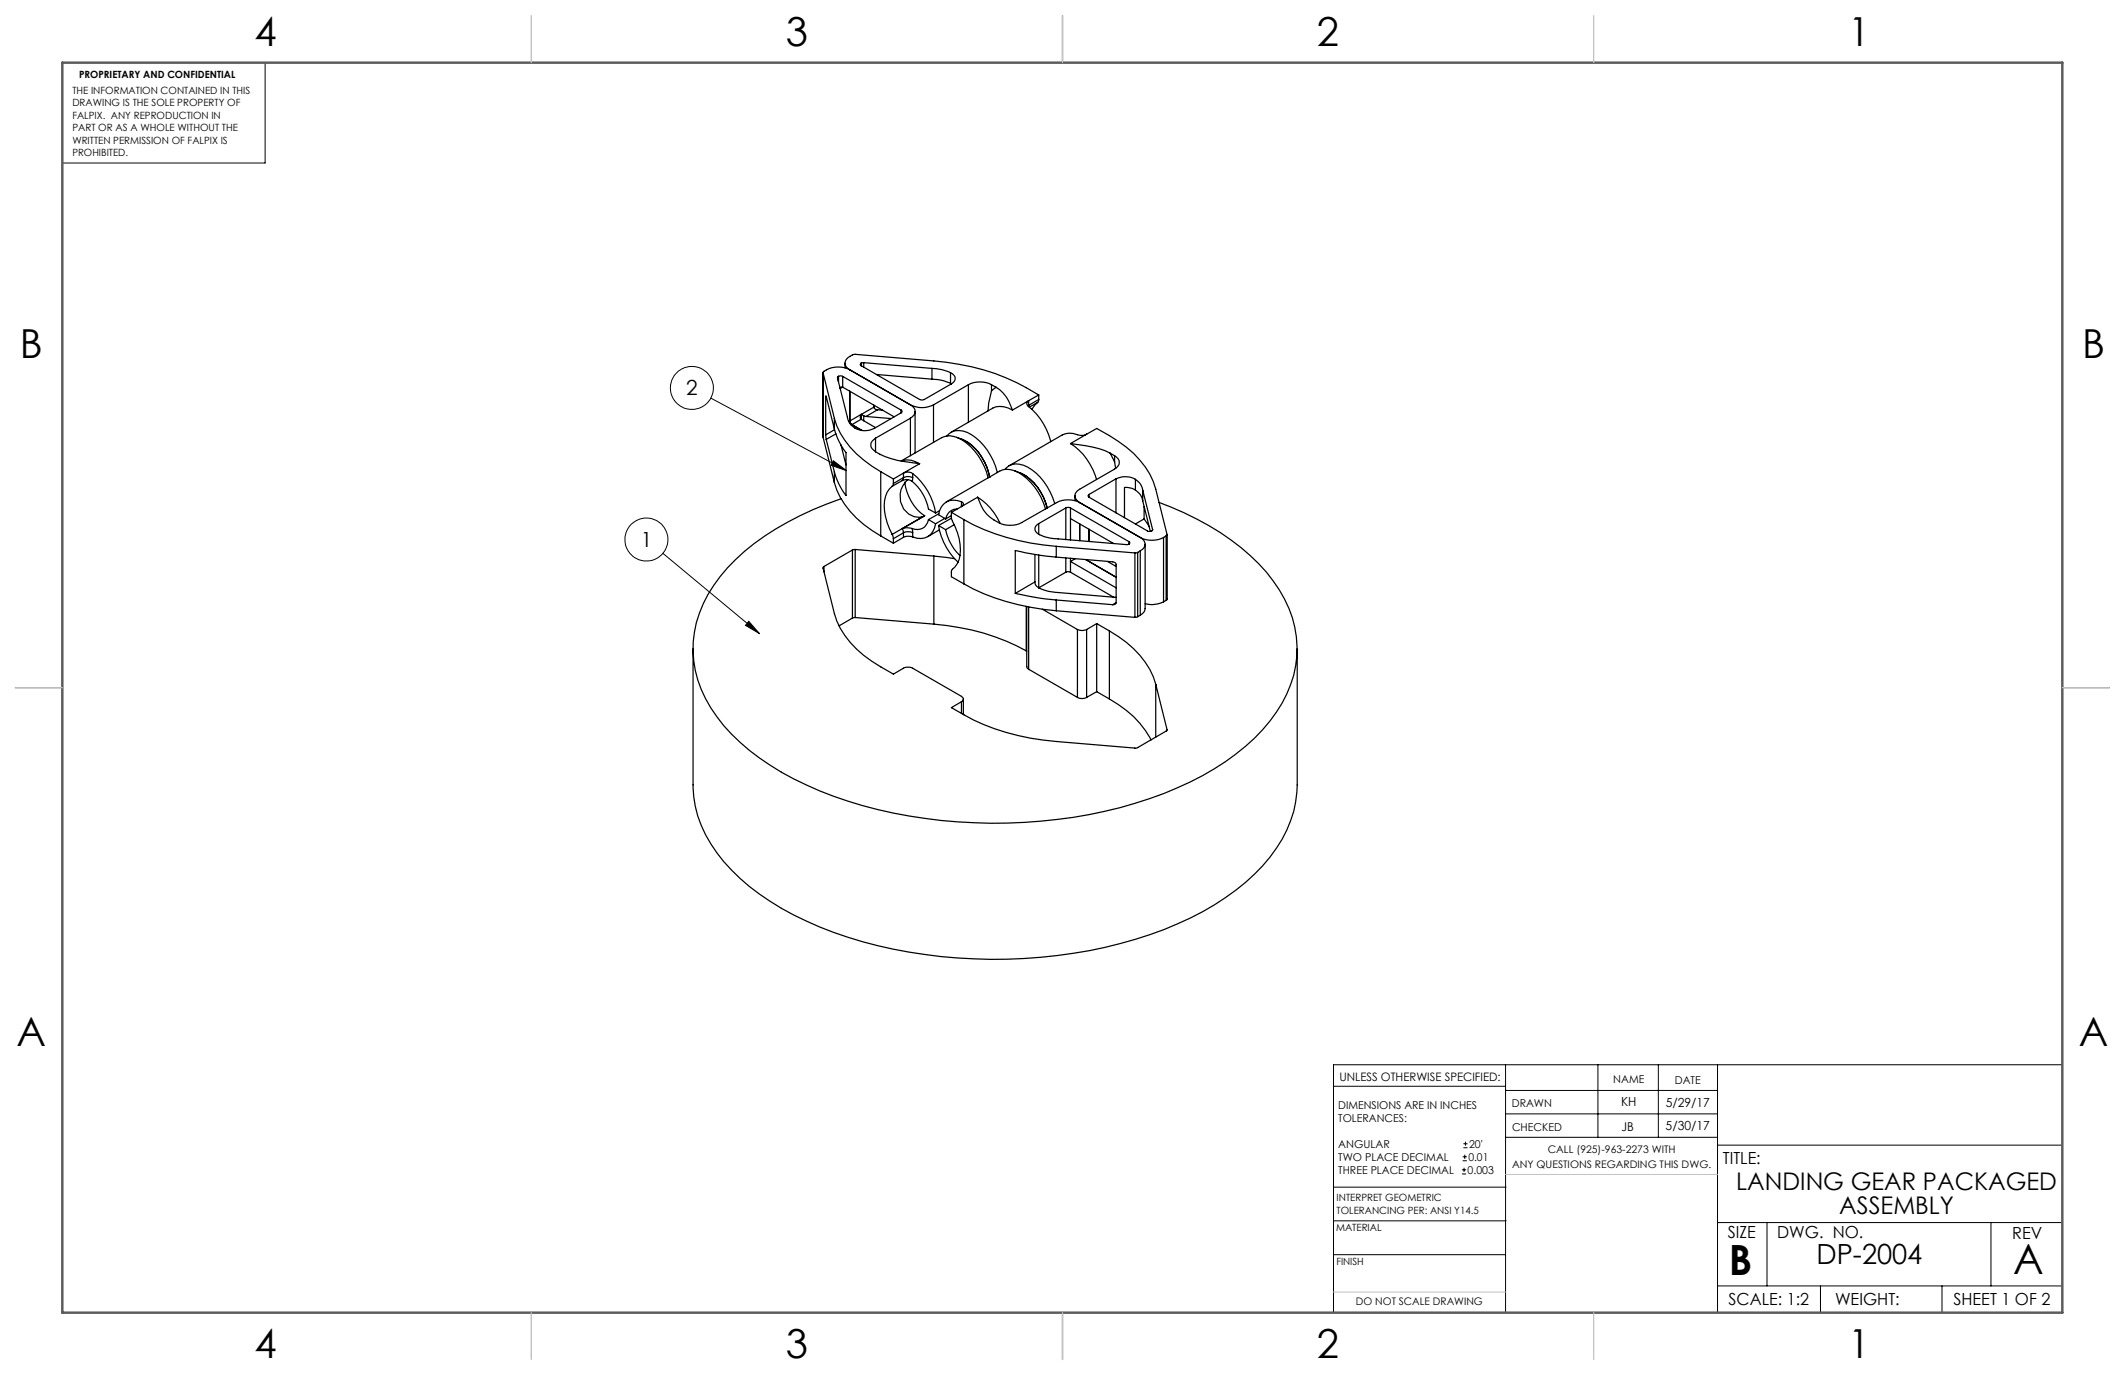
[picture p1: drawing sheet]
<svg xmlns="http://www.w3.org/2000/svg" width="432mm" height="279mm" viewBox="0 0 432 279" stroke-linecap="round" stroke-linejoin="round" font-family="sans-serif">
<g fill="none" stroke="#000" stroke-width=".2">
<path d="M53.9 12.7v20.4h-41.2M144.4 80.9l27.6 14.7M169.3 93.6l2.7 2-3.1-1.1zM134.7 112.4l19.6 16.4M152.2 126.3l2.1 2.5-2.8-1.7zM305.9 216.4v50.3M324.7 216.4v14.7M337 216.4v14.7M349 216.4v50.3M419.1 216.4h-148.1v50.3M271 220.7h34.9M297.1 238.5h.8"/>
<path d="M297.1 237.7h.8M297.2 235.9h.9M297.2 235.1h.9M297.4 233.2h.8M297.4 232.4h.8M297.5 237.3v.8M297.6 234.6v.9M297.8 232v.8M305.9 231.1h43.1M305.9 226.3h43.1M305.9 221.6h43.1M349 232.7h70.1"/>
<path d="M271 255h34.9M271 248.1h35M271 241.2h35M349 248.4h70.1M359.1 248.4v12.9M404.6 248.4v12.9M349 261.3h70.1M369.9 261.3v5.4M394.6 261.3v5.4"/>
<circle cx="140.6" cy="78.8" r="4.4"/>
<circle cx="131.3" cy="109.6" r="4.4"/>
</g>
<path d="M215.9 3.2v9.5M3.1 139.7h9.6M419.1 139.7h9.5M215.9 266.7v9.6" fill="none" stroke="#5c5c5c" stroke-width=".25"/>
<path d="M12.7 12.7h406.4v254h-406.4z" fill="none" stroke="#5c5c5c" stroke-width=".5"/>
<path d="M305.9 238.7h43.1M271 262.5h34.9" fill="none" stroke="#c0c0c0" stroke-width=".2"/>
<path d="M108 3.2v9.5M215.9 3.2v9.5M323.8 3.2v9.5M3.1 139.7h9.6M419.1 139.7h9.5M108 266.7v9.6M215.9 266.7v9.6M323.8 266.7v9.6" fill="none" stroke="#c0c0c0" stroke-width=".25"/>
<path d="M169.3 93.6l2.7 2-3.1-1.1zM152.2 126.3l2.1 2.5-2.8-1.7z" fill="#000"/>
<g fill="none" stroke="#000" stroke-width=".25">
<path d="M167.2 75.7l.1 13.2M170.4 76.5l-.2 .3 2 8a3.6 3.6 0 0 0 5.4 2.3l5.5-3.2M170.4 76.5h.1M170.4 76.5v1M170.4 76.5l.3-.1 .5 .1M171.2 78.7l-.5 .1M171.2 76.5l11.9 6.8M171.2 78.7l10.5 6M171.2 76.5v2.2M171.2 78.7l-.5 .3M171.7 73.8v1M172.7 75.1a4.7 4.7 0 0 0-5.5 .6l2.3 9.3"/>
<path d="M172.7 75.1a1.43 1.43 0 0 1-1-1.3 1.43 1.43 0 0 1 1-1.4l.6-.3 .5-.1 16 1.3a45.5 45.5 0 0 1 21.3 7M172.7 75.1l12.3 7.2M172.7 79.5v6M175 73.8a.26 .26 0 0 0-.2 .2 .26 .26 0 0 0 .2 .3M175 74.3l12.2 7 .6-.1 5.5-3.2M175 73.8h.1M175 73.8v.5M175.5 73.7l-.5 .1M175.5 73.7l13.9 1.2M175.5 73.7v.9M178.1 76.1l11.3 .9M189.4 74.9a8.7 8.7 0 0 1 3.7 .8"/>
<path d="M189.4 77a9.5 9.5 0 0 1 3.7 .9M189.4 74.9v2.1M193.1 75.7a1.17 1.17 0 0 1 1 1.1 1.17 1.17 0 0 1-.8 1.2M193.1 75.7v2.2M193.1 77.9l.2 .1M196.8 78.2a5.2 5.2 0 0 1 4.7 0M196.8 78.2l-7.1 4.1M196.8 78.2v7.6M201.5 79.4l-.6 2.5-.1 1.6M201.5 78.2l.9 .5M201.5 78.2v1.2M202.4 78.7a7.7 7.7 0 0 1 3.3 4.6"/>
<path d="M202.4 78.7l-.9 .7M167.2 88.8l.1 .1M167.3 88.9l2.2 9.2M167.8 88.4l.1 .9M167.8 80.6v7.8M167.9 80.6l-.1-.2v.2M167.9 89.3l1.6 6.6M167.9 80.6l1.6 6.6M167.9 80.6h-.1M169.5 85a17.3 17.3 0 0 0 7.7 9.7l1.8 1.1M169.5 87.2a13.4 13.4 0 0 0 2.4 4.8v8.7a13.4 13.4 0 0 1-2.4-4.8M169.5 98.1a18.7 18.7 0 0 0 9.5 10.8"/>
<path d="M169.5 85v2.2M169.5 95.9v2.2M169.6 87.3l-1.8 1.1M169.9 88.2l-2 1.1M170.9 90.4l1 4.1M172.7 85.5l.4 .8M172.7 85.5l.1 .5 .3 .3M172.7 85.5l-.2 .2M173.1 86.3l2.1 1.2M173.1 86.3l-.1 .1M175 84.2a.76 .76 0 0 0 0 1M175 85.2l-1.9 1.1"/>
<path d="M175 85.2l2.9 1.7M175 84.2l-2.3 1.3M175 84.2v1M175 84.2l.5 .3M175.5 84.5l.5 .1M175.5 84.5v1M176 84.6l5.1 .5M177.6 82.7l.1 .3 .6 .3M177.6 82.7l-2.6 1.5M177.6 82.3v.4M177.9 89a1.47 1.47 0 0 0-.9 1.4 1.47 1.47 0 0 0 .9 1.4M177.9 91.8a14.3 14.3 0 0 0 6 2l3 .4"/>
<path d="M177.9 89v2.8M178.3 83.3l-2.3 1.3M178.3 83.3l1.1 .1M179 95.8l2.5 1.5M179 95.8v13.1M181.3 98.8a5.4 5.4 0 0 0-1.6 5.1 13.4 13.4 0 0 0 1.6 4.7M181.5 98.2l-.2 .6M181.5 97.3v.9M183.1 83.3a.29 .29 0 0 1 .2 .3 .29 .29 0 0 1-.2 .3M183.1 83.3v.6M183.1 93.7l8.2-4.8a4 4 0 0 1 4.2 .5 12.5 12.5 0 0 1 5.3 7.7M183.2 93.7a3.8 3.8 0 0 1 3.7 .5"/>
<path d="M183.3 97.6a2.05 2.05 0 0 1 2 .2M183.3 97.6l-2 1.2M183.6 96.1a1.79 1.79 0 0 1 1.9 .1M183.6 97l-.3 .6M183.6 97a2.17 2.17 0 0 1 1.9 0M183.6 96.1l-2.1 1.2M183.6 96.1v.9M183.6 97l-2.1 1.2M183.9 98a9.6 9.6 0 0 0 4 6.8M184.5 97.5a4.4 4.4 0 0 0 1.2 7.5l1.1 .1 .8-.1M185 82.3a1.44 1.44 0 0 1 .9 1.3 1.44 1.44 0 0 1-.9 1.4M185 82.3a5.2 5.2 0 0 0 4.7 0"/>
<path d="M185 85l-7.1 4M185 85v7.6M185.3 97.8a9.7 9.7 0 0 1 3.4 5.6l1.4 .8M185.5 96.2a12.9 12.9 0 0 1 4.6 8M185.5 97l-.2 .8M185.5 96.2v.8M185.9 83.6v8.4M186.9 94.2l-3.3 1.9M189.7 82.3v7.6M192.4 88.6a3.3 3.3 0 0 1 4.2-.7 12.4 12.4 0 0 1 6.1 8.1M194.4 88.9a10 10 0 0 1 6.7 8.1M204.2 95.4a3.4 3.4 0 0 1 4.6-.5 12.4 12.4 0 0 1 5.5 7.4"/>
<path d="M205.7 83.3a4.3 4.3 0 0 0-4-.4l-8.4 4.9M206.2 95.7a10 10 0 0 1 6.6 7.5M209 81.4a.66 .66 0 0 0-.4 .6 .66 .66 0 0 0 .4 .6M209 82.6a13.2 13.2 0 0 1 4.5 7.1M209 82.4v.2M209 81.4l-3.3 1.9M209 81.4v1M209 82.4l-.1 .1M210.9 81.8l-1.2 1.4M210.9 81.8l-1.7 .9M211.1 81.2l-.2 .6M211.1 80.3l-2.1 1.1"/>
<path d="M211.1 81.2l-2.1 1.2M211.1 80.3v.9M217.5 90.1a23.4 23.4 0 0 1 8.1 2M217.5 90.1a12.8 12.8 0 0 1 5.3 7.3M220.8 88.2l2-1.1a24.8 24.8 0 0 1 10.8 9.2l1.2 3.1 2.4 9.2-.2 .3M220.8 88.2a3.1 3.1 0 0 1-2.7-.1l-.8-.1-1.4 .4-10.9 6.3M220.8 88.2l-3.3 1.9M225.6 92.1l.9 1.8M225.6 92.1l.9 .5M226.5 92.6a1.44 1.44 0 0 1 .9 1.4 1.44 1.44 0 0 1-.9 1.3l-7.1 4.1a1.44 1.44 0 0 0-1 1.4 1.44 1.44 0 0 0 1 1.3M226.5 93.9l.2 1.2M226.5 92.6v1.3"/>
<path d="M226.8 97.3a4.3 4.3 0 0 1 3.9 .1M226.8 97.3l-5.5 3.2M226.8 97.3v6.9M230.7 97.4a3 3 0 0 1 1.5 2.2M230.7 99.6a3 3 0 0 1 1.5 2.2M230.7 99.6a3.6 3.6 0 0 0-2.2-.5v6.1M230.7 97.4v2.2M232.2 99.6l2 8M232.2 99.6v2.2M167.4 115.1l-.2 .3 2.3 9.3a18.7 18.7 0 0 0 9.5 10.8l2.5 1.5 2.1-1.2a2.17 2.17 0 0 1 1.9 0l9.9 5.7a.58 .58 0 0 1 .4 .5 .58 .58 0 0 1-.4 .6M167.4 115.1v1.1M170.9 101.4a58.9 58.9 0 0 0-21.4 12.3 26.2 26.2 0 0 0-8.6 16.7 23.4 23.4 0 0 0 6.1 17 50.4 50.4 0 0 0 19.5 13.3 99.9 99.9 0 0 0 54.8 4.8 74 74 0 0 0 27.7-10.7 35.2 35.2 0 0 0 12.5-13.8 21.8 21.8 0 0 0-2.8-22.9 45.3 45.3 0 0 0-18.1-13.9l-5.1-2.1"/>
<path d="M173.2 111.8l-5.8 3.3M173.2 111.8v13.8M173.8 111.7l-.6 .1M173.8 111.7l16 1.3M173.8 111.7v13.8M179 108.9l2.5 1.5M181.3 108.6l.2 .9M181.5 109.5v.9M183.3 107.4l.3 .9M183.6 108.3a2.17 2.17 0 0 1 1.9 0M183.6 108.3v.9M183.6 108.3l-2.1 1.2"/>
<path d="M183.6 109.2l-2.1 1.2M185.3 107.4l-1.3-.2-.7 .2M185.3 107.4l.2 .9M185.5 109.1l-1.3-.1-.6 .2M185.5 108.3v.8M187.6 105l-6.3 3.6M187.9 104.8l-4.6 2.6M187.9 104.8l-.3 .2M188.7 105.6a2.33 2.33 0 0 1-3.4 1.8M188.7 105.6l1.4 .8M189.8 113l4.2 .5M189.8 113v13.8"/>
<path d="M190.1 106.4a3.2 3.2 0 0 1-4.6 2.7M190.7 106.8a13 13 0 0 0 4 7.4M190.7 106.8l1.5 .8M190.8 104.4l-2.1 1.2M190.9 107.7l-2.4 1.3M190.9 103.8l-.8 .4M192 105.3l-1.9 1.1M192.2 107.6a9.9 9.9 0 0 0 2.9 5.3M192.3 102l10.8-6.3a4.4 4.4 0 0 1 4.7 .9 12.8 12.8 0 0 1 4.6 6.8M193.3 104.1l.1 1.5a12.2 12.2 0 0 1 1.5 8.1 4.6 4.6 0 0 1-1.4 2.1l-.2 .3v1.1l2.6 1.4M193.3 104.1l2.6 1.5M193.3 105.3l-2.6 1.5"/>
<path d="M193.3 104.8l-1.1 .6M193.9 106.6l-1.7 1M194.5 103.4a2.33 2.33 0 0 0-2.3 2M195.4 102l.2 .1a.54 .54 0 0 1-.2 .8M195.4 102a3.2 3.2 0 0 0-4.7 2.6l1.5 .8M195.4 102.8v.1M195.4 102.9l-2.1 1.2M195.4 102v.8M195.4 102.8l.1 .1M195.9 105.6a45.3 45.3 0 0 0 18.7 5.4M195.9 118.6a46 46 0 0 0 18.7 5.5M195.9 105.6v13"/>
<path d="M198.6 101a7.4 7.4 0 0 0 6.6 5.8 4.5 4.5 0 0 0 2.4-.6l7.1-4.1a5.2 5.2 0 0 1 4.7 0M198.6 101a12 12 0 0 1 4.6 5.4M198.6 101l-3.2 1.9M210.3 118.3a1.59 1.59 0 0 0 1.4 1.4l1.3 .5 1.5 .2 12.3 1M210.3 118.3l-4 2.3M210.3 112.7v5.6M211.1 106.4a1.17 1.17 0 0 0-.8 1.2 1.17 1.17 0 0 0 .9 1.1 9.5 9.5 0 0 0 3.8 .8l13.9 1.2 .5-.1M211.1 112.8v6.7l5.5-3.2M211.1 106.4v2.1M214.6 113.2l11.6 1a.55 .55 0 0 1 .6 .5v7.7M214.6 113.2l-3.1-.3-5.2-1v8.7M214.6 111l16 1.4"/>
<path d="M214.6 111v2.2M216.6 103.2l.4-.1 .5 .1M216.6 116.3l.3-.1 .6 .1M216.6 103.2l-5.5 3.2M216.6 103.2v6.4M216.6 113.4v2.9M217.5 103.2l11.9 6.9M217.5 103.2v6.5M217.5 113.5v2.8M217.5 105.4l8.8 5.1M217.5 116.3l8.8 5.1M218.4 100.8v.9"/>
<path d="M218.5 113.5l-1 .6 9.3 5.4M219.4 102.1l12.3 7.1M219.4 106.5v3.4M220.6 113.7l6.2 3.6M221.3 100.5a.29 .29 0 0 0-.2 .3 .29 .29 0 0 0 .2 .2M221.3 101l11.9 6.9a.68 .68 0 0 0 1-.3M221.3 100.5v.5M221.3 107.6v2.4M225 114.1l1.8 1M229.4 110.1a.26 .26 0 0 1 .2 .2 .26 .26 0 0 1-.2 .3M229.4 110.1v.5M230.6 112.4v13"/>
<path d="M231.2 112.3l-.6 .1M231.2 112.3v13M231.7 109.2a1.43 1.43 0 0 1 1 1.4 1.43 1.43 0 0 1-1 1.3M231.7 109.2a5.2 5.2 0 0 0 4.7 0M231.7 111.9l-.5 .4M231.7 111.9v13.1M232.2 101.8l1.6 6.2M232.5 105.4l1 1.6M232.5 105.4l-1.8 1.1M232.5 102.9v2.5M232.7 110.6v13a1.65 1.65 0 0 1-1 1.4M234.2 107.6v.1"/>
<path d="M236.4 109.2v13.1M237 108.9l-.6 .3M237 108.9v13.1M237.2 108.7v13l-.2 .3M140.8 131.8v27.7a22.6 22.6 0 0 0 4.9 13.8 44.8 44.8 0 0 0 18.1 13.8 93 93 0 0 0 40.9 7.8 91.2 91.2 0 0 0 37.2-8.4 46.6 46.6 0 0 0 16.2-12.3 24 24 0 0 0 5.5-14.7v-27.7M173.2 125.6l-2.7 1.6M173.8 125.5l-.6 .1M173.8 125.5l16 1.3M189.8 126.8a45.3 45.3 0 0 1 18.7 5.5M206.3 120.6l5.2 1 3.1 .3M208.5 132.3h.1M208.5 123.2v9.1"/>
<path d="M208.6 123.3v12.2l.4 .5M209 123.3v12.7M209 136l9.9 5.7M211.8 123.8l7.1 4.1M214.6 121.9v2.2M214.6 124.1l16 1.3M214.6 121.9l11.5 1M218.9 127.9a2.17 2.17 0 0 0 1.9 0M218.9 127.9v13.8M220.8 127.9v13.8M222.8 126.7l2.6 1.5M222.8 126.7l-2 1.2"/>
<path d="M222.8 126.7v13.8M225.4 128.2a18.7 18.7 0 0 1 9.4 10.8M225.4 128.2v13.8M226.8 122.4a.54 .54 0 0 1-.7 .5M226.8 122.4l-.7 .5M231.2 125.3l-.6 .1M231.7 125l-.5 .3M234.8 139l2.3 9.2M234.8 139v10.8M236.4 122.3l-1.1 .4a5 5 0 0 1-2.6 0M237 122l-.6 .3M195.4 142.6l-2.1 1.2a45.1 45.1 0 0 0 21.3 6.9l16.2 1.3 6.2-3.4 .1-.4"/>
<path d="M195.4 142.6v2.4M195.8 142.1v3.1M218.9 141.7a1.89 1.89 0 0 0 1.9 0M222.8 140.5l-2 1.2M222.8 140.5l2.6 1.5M225.4 142a20.1 20.1 0 0 1 8.5 8.4M237.1 148.2v.1"/>
</g>
<g font-size="8.5">
<text x="351.3" y="259">B</text>
<text x="409.1" y="258.9">A</text>
</g>
<g font-size="8.1">
<text x="51.7" y="9.3">4</text>
<text x="159.7" y="9.3">3</text>
<text x="267.6" y="9.3">2</text>
<text x="375.6" y="9.3">1</text>
<text x="4" y="72.8">B</text>
<text x="423.1" y="72.8">B</text>
<text x="3.3" y="212.5">A</text>
<text x="422.4" y="212.5">A</text>
<text x="51.7" y="276">4</text>
<text x="159.7" y="276">3</text>
<text x="267.6" y="276">2</text>
<text x="375.6" y="276">1</text>
</g>
<text font-size="5.6" x="369.1" y="256.8">DP-2004</text>
<g font-size="4.9">
<text x="352.8" y="241.7">LANDING GEAR PACKAGED</text>
<text x="373.7" y="246.7">ASSEMBLY</text>
</g>
<g font-size="4.2">
<text x="139.4" y="80.4">2</text>
<text x="130.2" y="111.2">1</text>
</g>
<g font-size="3.4">
<text x="350.1" y="236.5">TITLE:</text>
<text x="351.1" y="251.6">SIZE</text>
<text x="361.1" y="251.6">DWG. NO.</text>
<text x="408.9" y="251.7">REV</text>
<text x="351.2" y="265.2">SCALE: 1:2</text>
<text x="372.9" y="265.2">WEIGHT:</text>
<text x="396.9" y="265.2">SHEET 1 OF 2</text>
</g>
<g font-size="2.5">
<text x="329.4" y="224.8">KH</text>
<text x="338.5" y="224.9">5/29/17</text>
<text x="329.5" y="229.7">JB</text>
<text x="338.5" y="229.7">5/30/17</text>
</g>
<text font-size="2.4" x="272.2" y="219.7">UNLESS OTHERWISE SPECIFIED:</text>
<g font-size="2.2">
<text x="327.8" y="220.1">NAME</text>
<text x="340.3" y="220.2">DATE</text>
<text x="271.9" y="225.3">DIMENSIONS ARE IN INCHES</text>
<text x="271.9" y="227.9">TOLERANCES:</text>
<text x="307.2" y="224.9">DRAWN</text>
<text x="271.9" y="233.2">ANGULAR</text>
<text x="298.5" y="233.2">20'</text>
<text x="307.3" y="229.8">CHECKED</text>
<text x="271.9" y="238.5">THREE PLACE DECIMAL</text>
<text x="271.9" y="235.9">TWO PLACE DECIMAL</text>
<text x="298.2" y="238.5">0.003</text>
<text x="298.4" y="235.9">0.01</text>
</g>
<g font-size="2.1">
<text x="307.3" y="237.3">ANY QUESTIONS REGARDING THIS DWG.</text>
<text x="314.5" y="234.2">CALL (925)-963-2273 WITH</text>
<text x="275.5" y="265.1">DO NOT SCALE DRAWING</text>
</g>
<g font-size="2">
<text x="16.1" y="15.9">PROPRIETARY AND CONFIDENTIAL</text>
<text x="14.7" y="19.1">THE INFORMATION CONTAINED IN THIS</text>
<text x="14.7" y="21.6">DRAWING IS THE SOLE PROPERTY OF</text>
<text x="14.7" y="24.1">FALPIX. ANY REPRODUCTION IN</text>
<text x="14.7" y="26.6">PART OR AS A WHOLE WITHOUT THE</text>
<text x="14.7" y="29.2">WRITTEN PERMISSION OF FALPIX IS</text>
<text x="14.7" y="31.7">PROHIBITED.</text>
<text x="271.6" y="244.1">INTERPRET GEOMETRIC</text>
<text x="271.5" y="250.2">MATERIAL</text>
<text x="271.6" y="246.6">TOLERANCING PER: ANSI Y14.5</text>
<text x="271.5" y="257">FINISH</text>
</g>
</svg>
